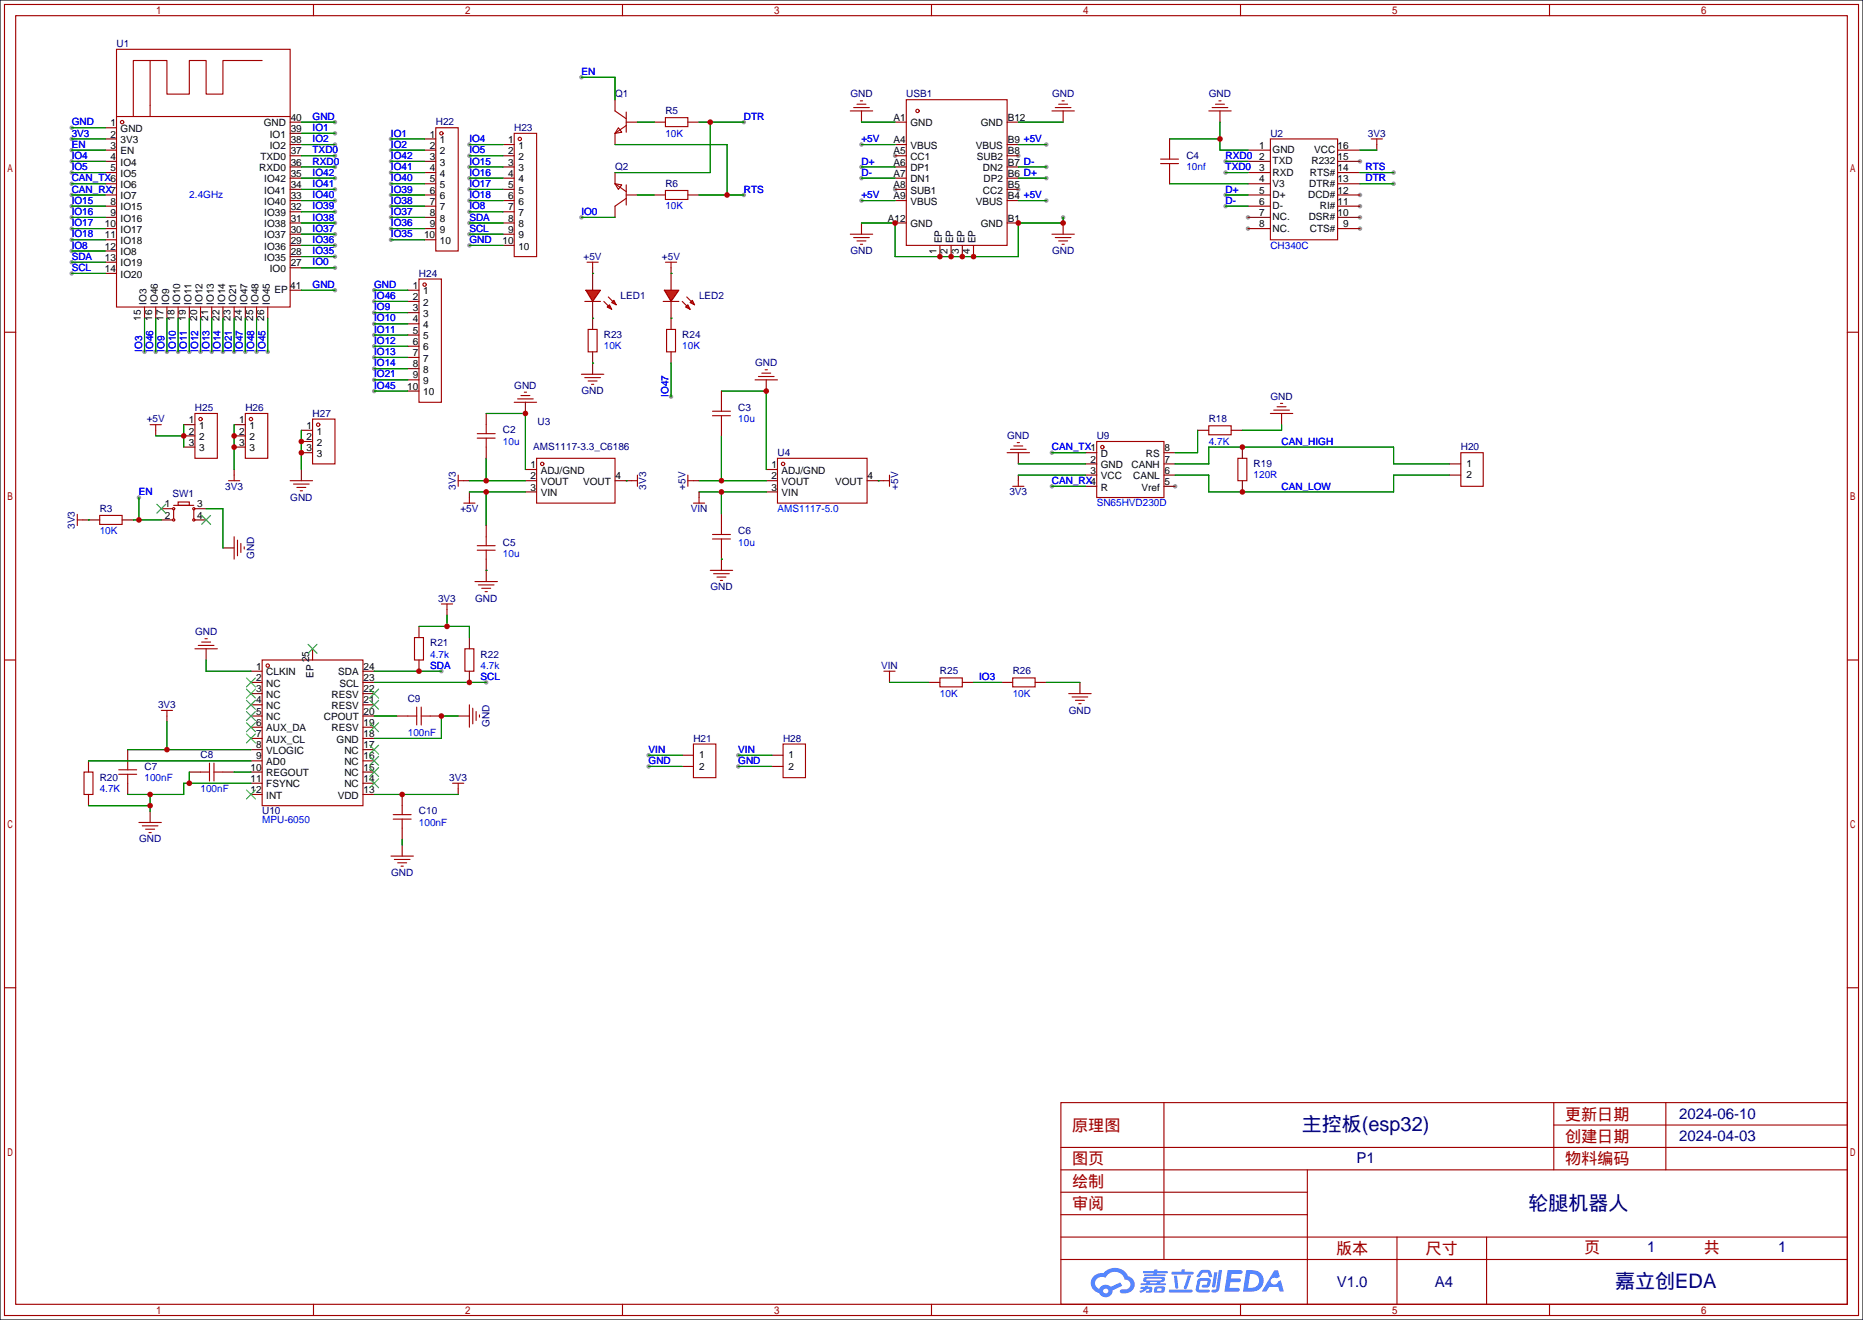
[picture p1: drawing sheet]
<svg xmlns="http://www.w3.org/2000/svg" width="422mm" height="299mm" viewBox="0 0 422 299" stroke-linecap="round" stroke-linejoin="round" font-family="sans-serif">
<path d="M0 0h422.4v299.2h-422.4z" fill="#fff" stroke="#000" stroke-width=".25"/>
<g fill="#999">
<circle cx="308.4" cy="36.6" r=".51"/>
<circle cx="308.4" cy="44.2" r=".51"/>
<circle cx="308.4" cy="46.7" r=".51"/>
<circle cx="308.4" cy="49.3" r=".51"/>
<circle cx="308.4" cy="51.8" r=".51"/>
<circle cx="283" cy="51.8" r=".51"/>
<circle cx="283" cy="49.3" r=".51"/>
<circle cx="202.9" cy="42.9" r=".51"/>
<circle cx="202.9" cy="35.3" r=".51"/>
<circle cx="230.9" cy="35.3" r=".51"/>
<circle cx="230.9" cy="42.9" r=".51"/>
<circle cx="266.4" cy="110.2" r=".51"/>
<circle cx="16.3" cy="39.1" r=".51"/>
<circle cx="75.9" cy="27.7" r=".51"/>
<circle cx="75.9" cy="35.3" r=".51"/>
<circle cx="75.9" cy="37.8" r=".51"/>
<circle cx="75.9" cy="65.8" r=".51"/>
<circle cx="16.3" cy="36.6" r=".51"/>
<circle cx="16.3" cy="34" r=".51"/>
<circle cx="16.3" cy="31.5" r=".51"/>
<circle cx="16.3" cy="29" r=".51"/>
<circle cx="16.3" cy="56.9" r=".51"/>
<circle cx="37.8" cy="79.8" r=".51"/>
<circle cx="40.4" cy="79.8" r=".51"/>
<circle cx="42.9" cy="79.8" r=".51"/>
<circle cx="45.5" cy="79.8" r=".51"/>
<circle cx="48" cy="79.8" r=".51"/>
<circle cx="50.5" cy="79.8" r=".51"/>
<circle cx="16.3" cy="46.7" r=".51"/>
<circle cx="16.3" cy="49.3" r=".51"/>
<circle cx="16.3" cy="51.8" r=".51"/>
<circle cx="16.3" cy="54.4" r=".51"/>
<circle cx="16.3" cy="59.4" r=".51"/>
<circle cx="16.3" cy="62" r=".51"/>
<circle cx="53.1" cy="79.8" r=".51"/>
<circle cx="32.8" cy="79.8" r=".51"/>
<circle cx="35.3" cy="79.8" r=".51"/>
<circle cx="55.6" cy="79.8" r=".51"/>
<circle cx="58.2" cy="79.8" r=".51"/>
<circle cx="60.7" cy="79.8" r=".51"/>
<circle cx="75.9" cy="30.2" r=".51"/>
<circle cx="75.9" cy="40.4" r=".51"/>
<circle cx="75.9" cy="42.9" r=".51"/>
<circle cx="75.9" cy="45.5" r=".51"/>
<circle cx="75.9" cy="48" r=".51"/>
<circle cx="75.9" cy="50.5" r=".51"/>
<circle cx="75.9" cy="53.1" r=".51"/>
<circle cx="75.9" cy="55.6" r=".51"/>
<circle cx="75.9" cy="58.2" r=".51"/>
<circle cx="75.9" cy="60.7" r=".51"/>
<circle cx="75.9" cy="32.8" r=".51"/>
<circle cx="131.8" cy="17.5" r=".51"/>
<circle cx="168.7" cy="27.7" r=".51"/>
<circle cx="168.7" cy="44.2" r=".51"/>
<circle cx="131.8" cy="49.3" r=".51"/>
<circle cx="277.9" cy="36.6" r=".51"/>
<circle cx="277.9" cy="39.1" r=".51"/>
<circle cx="277.9" cy="44.2" r=".51"/>
<circle cx="277.9" cy="46.7" r=".51"/>
<circle cx="316" cy="39.1" r=".51"/>
<circle cx="316" cy="41.7" r=".51"/>
<circle cx="241" cy="49.3" r=".51"/>
<circle cx="195.3" cy="37.8" r=".51"/>
<circle cx="195.3" cy="40.4" r=".51"/>
<circle cx="237.2" cy="37.8" r=".51"/>
<circle cx="237.2" cy="40.4" r=".51"/>
<circle cx="237.2" cy="45.5" r=".51"/>
<circle cx="237.2" cy="32.8" r=".51"/>
<circle cx="195.3" cy="32.8" r=".51"/>
<circle cx="195.3" cy="45.5" r=".51"/>
<circle cx="31.5" cy="112.8" r=".51"/>
<circle cx="238.5" cy="102.6" r=".51"/>
<circle cx="238.5" cy="110.2" r=".51"/>
<circle cx="16.3" cy="41.7" r=".51"/>
<circle cx="16.3" cy="44.2" r=".51"/>
<circle cx="100.1" cy="152.1" r=".51"/>
<circle cx="110.2" cy="154.7" r=".51"/>
<circle cx="147.1" cy="171.2" r=".51"/>
<circle cx="147.1" cy="173.7" r=".51"/>
<circle cx="88.6" cy="31.5" r=".51"/>
<circle cx="88.6" cy="34" r=".51"/>
<circle cx="88.6" cy="36.6" r=".51"/>
<circle cx="88.6" cy="39.1" r=".51"/>
<circle cx="88.6" cy="41.7" r=".51"/>
<circle cx="88.6" cy="44.2" r=".51"/>
<circle cx="88.6" cy="46.7" r=".51"/>
<circle cx="88.6" cy="49.3" r=".51"/>
<circle cx="88.6" cy="51.8" r=".51"/>
<circle cx="88.6" cy="54.4" r=".51"/>
<circle cx="106.4" cy="32.8" r=".51"/>
<circle cx="106.4" cy="35.3" r=".51"/>
<circle cx="106.4" cy="37.8" r=".51"/>
<circle cx="106.4" cy="40.4" r=".51"/>
<circle cx="106.4" cy="42.9" r=".51"/>
<circle cx="106.4" cy="45.5" r=".51"/>
<circle cx="106.4" cy="48" r=".51"/>
<circle cx="106.4" cy="50.5" r=".51"/>
<circle cx="106.4" cy="53.1" r=".51"/>
<circle cx="84.8" cy="65.8" r=".51"/>
<circle cx="84.8" cy="68.3" r=".51"/>
<circle cx="84.8" cy="70.9" r=".51"/>
<circle cx="84.8" cy="73.4" r=".51"/>
<circle cx="84.8" cy="75.9" r=".51"/>
<circle cx="84.8" cy="78.5" r=".51"/>
<circle cx="84.8" cy="81" r=".51"/>
<circle cx="84.8" cy="83.6" r=".51"/>
<circle cx="84.8" cy="86.1" r=".51"/>
<circle cx="84.8" cy="88.6" r=".51"/>
<circle cx="106.4" cy="55.6" r=".51"/>
<circle cx="152.1" cy="89.9" r=".51"/>
<circle cx="167.4" cy="171.2" r=".51"/>
<circle cx="167.4" cy="173.7" r=".51"/>
</g>
<g fill="none" stroke="#a10000" stroke-width=".25">
<path d="M1 1h420.4v297.2h-420.4zM3.6 3.6h415.2v292.1h-415.2zM71.1 1v2.6M141.1 1v2.6M211.2 1v2.6M281.3 1v2.6M351.3 1v2.6M1 75.3h2.6M418.8 75.3h2.6M1 149.6h2.6M418.8 149.6h2.6M1 223.9h2.6"/>
<path d="M418.8 223.9h2.6M240.5 249.9h178.3v45.8h-178.3zM263.9 249.9v35.6M352.3 249.9v15.3M352.3 255h66.5M377.7 249.9v15.3M240.5 270.3h55.9M240.5 265.2h178.3M240.5 275.3h55.9M240.5 260.1h178.3M296.4 265.2v30.5M71.1 295.7v2.5"/>
<path d="M141.1 295.7v2.5M211.2 295.7v2.5M240.5 285.5h178.3M240.5 280.4h178.3M281.3 295.7v2.5M316.7 280.4v15.3M337.1 280.4v15.3M351.3 295.7v2.5"/>
</g>
<g fill="#5487ff">
<path d="M278.4 287.9h2.6a.48 .48 0 0 1 .7 .4 .48 .48 0 0 1-.7 .5h-1.8l-.1 1h1.9a.43 .43 0 0 1 .4 .5 .43 .43 0 0 1-.5 .3h-1.9l-.2 1.3h1.6a.45 .45 0 0 1 .6 .2 .45 .45 0 0 1-.1 .6l-3.3 .1z"/>
<path d="M288.9 288h.9l.4 1.4-.8 .4a.84 .84 0 0 0-1.2 .2 .84 .84 0 0 0 .3 1.2 .84 .84 0 0 0 1.2-.4l.1-.3 .6-.3 .7 2.5h-1l-.3-1h-2l-.6 1h-1.1z"/>
<path d="M275.3 288.4h.7l-.5 3.2a.36 .36 0 0 1-.3 .3 .36 .36 0 0 1-.4-.4z"/>
<path d="M276.4 287.9h.7l-.6 4.3a1.13 1.13 0 0 1-1.8 .6l.2-.4 .7-.1 .2-.2z"/>
<path d="M272.1 288.2l.6-.4h1a.77 .77 0 0 1 .8 .6l.3 .9-.1 .2h-.6l-.2-.9-.3-.1h-.9l-.7 1-.7-.1z"/>
<path d="M271.6 290l.6-.3h1.7a.81 .81 0 0 1 .6 .5 .81 .81 0 0 1-.1 .9 .81 .81 0 0 1-.9 .8h-.7a.32 .32 0 0 1-.3-.4 .32 .32 0 0 1 .4-.3h.7l.2-.9-1.6 .1-.4 1.9h2.2a.32 .32 0 0 1 .3 .4 .32 .32 0 0 1-.4 .3l-2.2-.1-.5-.3-.1-.5z"/>
<path d="M265.1 292.3h5a.33 .33 0 0 1 .3 .4 .33 .33 0 0 1-.4 .3h-4.8l-.2-.2z"/>
<path d="M269.3 289.1h.8l-.7 2a.98 .98 0 0 1-.7 1.1l-.3-.3z"/>
<path d="M266.2 289.2h.7l.3 2.6a.34 .34 0 0 1-.3 .3 .34 .34 0 0 1-.4-.2z"/>
<path d="M265.7 288.3h2.1l.3-.6h.5l-.1 .6h1.8a.32 .32 0 0 1 .4 .3 .32 .32 0 0 1-.4 .3h-4.5l-.2-.1z"/>
<path d="M258.7 291.7h.9l.1-.2h.6v.2h.8l.2 .2-.2 .9-1.3 .2v-.4h.7l.1-.4a.68 .68 0 0 0-1 .4l-1.1 .4-.2-.4 1-.4h-.7z"/>
<path d="M259.2 288.1h2.4l.1-.3h.7v.3h2.1l.3 .3-.3 .2h-2.2v.3h1.8l.2 .2-.2 .2h-4.6v-.4h2v-.3h-2.2l-.2-.1z"/>
<path d="M282.6 287.9l-.8 4.9h1.7a2.5 2.5 0 0 0 3-2.5 2.5 2.5 0 0 0-3.1-2.4zM283.4 288.8a1.65 1.65 0 0 1 2.1 1.6 1.65 1.65 0 0 1-2.2 1.5h-.3z"/>
<path d="M259.4 289.7l-.2 .7 .7 .2 .1 .3h-1.3l.1 .4h5.3l.3-.2-.2-.2h-1.2l.2-.3a.7 .7 0 0 0 .8-.2 .7 .7 0 0 0 0-.9h-4.2zM260 289.9l3.4 .1-.2 .2h-3.2zM260.7 290.6h1.7l-.2 .3h-1.4z"/>
<path d="M261.8 291.8a1.05 1.05 0 0 0 0 1.2 2.91 2.91 0 0 0 2.2-.2 .98 .98 0 0 0 0-1.2h-1.7zM262.4 292.1l.9-.1 .1 .4-.3 .2h-.8z"/>
<path d="M248.1 289.2a2.23 2.23 0 0 0-.7 2.3 2.23 2.23 0 0 0 1.8 1.6 1.58 1.58 0 0 0 1.8 .9 1.58 1.58 0 0 0 1.3-1.5l2.2-1-.5-.8-2.1 1a1.65 1.65 0 0 0-2.7 .5 1.47 1.47 0 0 1-.7-2.1 1.47 1.47 0 0 1 2.2-.4 2.3 2.3 0 0 1 2.3-1.4 2.3 2.3 0 0 1 2 1.8 1.12 1.12 0 0 1 1.3 1 1.12 1.12 0 0 1-1.1 1.2h-.7a.45 .45 0 0 0-.6 .3 .45 .45 0 0 0 .4 .6 2.21 2.21 0 0 0 2.3-.6 2.21 2.21 0 0 0 .5-2.3 2.13 2.13 0 0 0-1.3-1 3.3 3.3 0 0 0-5.6-.7l-1.1 .1zM250.1 292.7a.6 .6 0 0 1 1.2 0 .6 .6 0 0 1-1.2 0z"/>
</g>
<g fill="none" stroke="#a10000" stroke-width=".25">
<path d="M26.4 11.2h39.4v58.4h-39.4zM34 13.7v12.7M59.4 13.7h-8.9v7.6h-3.8v-7.6h-3.8v7.6h-5.1v-7.6h-7.6v12.7M26.4 26.4h39.4M98.8 29h5.1v27.9h-5.1zM116.6 30.2h5.1v28h-5.1zM139.4 25.1l2.6 1.8M140.2 29l.8 1-1.6 .2zM142 25.4v4.6M142 28.4l-2.6 1.8M150.9 26.7h5.1v2h-5.1zM192.8 25.1h5.1"/>
<path d="M193.5 24.4h3.6M194.3 23.6h2M195.1 22.9h.5M205.5 22.6h22.8v33h-22.8zM238.5 25.1h5.1M239.3 24.4h3.5M240 23.6h2.1M240.8 22.9h.5M263.1 37.1h4.1M263.1 36.1h4.1M265.2 34v2.1M265.2 37.1v2"/>
<path d="M274.1 25.1h5M274.8 24.4h3.6M275.6 23.6h2M276.4 22.9h.5M288 31.5h15.3v22.9h-15.3zM310.9 31.5h2.5M312.2 31.5v1.3M139.4 41.7l1.6 .2-.8 1zM139.4 41.7l2.6 1.7M142 45l-2.6 1.7M142 41.9v4.6M150.9 43.2h5.1v2h-5.1z"/>
<path d="M192.8 53.1h5.1M193.5 53.8h3.6M194.3 54.6h2M195.1 55.4h.5M238.5 53.1h5.1M239.3 53.8h3.5M240 54.6h2.1M240.8 55.4h.5M95 63.2h5.1v28h-5.1zM132.6 68.3h3.5M34 96.3h2.6M35.3 96.3v1.2"/>
<path d="M44.2 93.7h5.1v10.2h-5.1zM55.6 93.7h5.1v10.2h-5.1zM108.2 99.3h4.1M108.2 98.3h4.1M110.2 96.3v2M110.2 99.3v2M116.6 91.2h5.1M117.3 90.4h3.6M118.1 89.7h2M118.9 88.9h.5M161.5 94.2h4.1M161.5 93.2h4.1"/>
<path d="M163.6 91.2v2M163.6 94.2v2.1M171.2 86.1h5.1M172 85.3h3.5M172.7 84.6h2.1M173.5 83.8h.5M274.1 96.5h5v2.1h-5zM288 93.7h5.1M288.8 93h3.6M289.6 92.2h2M290.3 91.4h.5M17.5 116.6v2.5"/>
<path d="M17.5 117.9h1.3M22.6 116.8h5.1v2.1h-5.1zM39.4 114.6h4.5M39.4 115.6v2M40.4 113.8h2.5v.8h-2.5zM43.9 115.6v2M51.8 109h2.6M53.1 107.7v1.3M103.9 107.7v2.5M103.9 109h1.3M105.2 114h2.5M106.4 112.8v1.2"/>
<path d="M121.7 103.9h17.7v10.1h-17.7zM143.3 109h1.2M144.5 107.7v2.5M156 109h1.2M156 107.7v2.5M157.2 114h2.6M158.5 112.8v1.2M163.6 119.1v2.1M176.3 103.9h20.3v10.1h-20.3zM200.4 109h1.3M201.7 107.7v2.5M228.3 102.6h5.1"/>
<path d="M229.1 101.9h3.6M229.6 110.2h2.6M229.9 101.1h2M230.6 100.3h.5M230.9 109v1.2M248.7 100.1h15.2v12.7h-15.2zM280.7 103.9h2v5.1h-2zM331.2 102.6h5.1v7.6h-5.1zM53.1 121.7v5M53.8 122.4v3.6M54.6 123.2v2M55.4 124v.5"/>
<path d="M100.1 136.9h2.5M101.3 136.9v1.3M107.7 131.8h5.1M108.2 124.7h4.1M108.2 123.7h4.1M108.5 132.6h3.5M109.2 133.3h2.1M110 134.1h.5M110.2 121.7v2M110.2 124.7v2M161 129.3h5.1M161.5 122.2h4.1"/>
<path d="M161.5 121.2h4.1M161.8 130h3.6M162.6 130.8h2M163.3 131.6h.5M163.6 122.2v2M59.4 149.6h22.9v33h-22.9zM94 144.5h2v5.1h-2zM105.4 147.1h2v5h-2zM106.4 159.8v5M19 175h2.1v5.1h-2.1zM26.9 175.5h4.1M26.9 174.5h4.1"/>
<path d="M29 172.5v2M29 175.5v2M45.5 175h2M47.5 173v4M48.5 173v4M48.5 175h2M92.5 162.3h2M94.5 160.3v4M95.5 162.3h2M95.5 160.3v4M102.6 177.5h2.6M103.9 177.5v1.3"/>
<path d="M107.2 160.5v3.6M107.9 161.3v2M108.7 162.1v.5M157.2 168.7h5.1v7.6h-5.1zM31.5 186.4h5.1M32.3 187.2h3.5M33 188h2.1M33.8 188.7h.5M88.6 194.1h5.1M89.2 185.7h4M89.2 184.7h4M89.4 194.8h3.6"/>
<path d="M90.2 195.6h2M90.9 196.3h.5M91.2 182.6v2.1M91.2 185.7v2"/>
<circle cx="27.7" cy="27.7" r=".38"/>
<circle cx="100.1" cy="30.2" r=".38"/>
<circle cx="117.9" cy="31.5" r=".38"/>
<circle cx="208" cy="25.1" r=".38"/>
<circle cx="96.3" cy="64.5" r=".38"/>
<circle cx="45.5" cy="95" r=".38"/>
<circle cx="56.9" cy="95" r=".38"/>
<circle cx="39.4" cy="117.9" r=".25"/>
<circle cx="39.4" cy="115.3" r=".25"/>
<circle cx="43.9" cy="115.3" r=".25"/>
<circle cx="43.9" cy="117.9" r=".25"/>
<circle cx="122.9" cy="105.2" r=".38"/>
<circle cx="177.5" cy="105.2" r=".38"/>
<circle cx="249.9" cy="101.3" r=".38"/>
<circle cx="60.7" cy="150.9" r=".38"/>
</g>
<g fill="none" stroke="#870000" stroke-width=".25">
<path d="M23.9 29h2.5M23.9 31.5h2.5M23.9 34h2.5M23.9 36.6h2.5M23.9 39.1h2.5M65.8 37.8h2.5M65.8 35.3h2.5M65.8 32.8h2.5M65.8 30.2h2.5M65.8 27.7h2.5M96.3 31.5h2.5M96.3 34h2.5"/>
<path d="M96.3 36.6h2.5M96.3 39.1h2.5M114 37.8h2.6M114 35.3h2.6M114 32.8h2.6M139.4 22.6v2.5M139.4 30.2v2.6M139.4 39.1v2.6M142 27.7h2.5M148.3 27.7h2.6M156 27.7h2.5M195.3 25.1v2.6"/>
<path d="M202.9 37.8h2.6M202.9 35.3h2.6M202.9 32.8h2.6M202.9 27.7h2.6M228.3 37.8h2.6M228.3 35.3h2.6M228.3 32.8h2.6M228.3 27.7h2.6M241 25.1v2.6M265.2 31.5v2.5M265.2 39.1v2.6M276.6 25.1v2.6"/>
<path d="M283 34h5M283 36.6h5M283 39.1h5M303.3 34h5.1M303.3 36.6h5.1M303.3 39.1h5.1M312.2 32.8v1.2M23.9 41.7h2.5M23.9 44.2h2.5M23.9 46.7h2.5M23.9 49.3h2.5M23.9 51.8h2.5"/>
<path d="M23.9 54.4h2.5M23.9 56.9h2.5M23.9 59.4h2.5M65.8 58.2h2.5M65.8 55.6h2.5M65.8 53.1h2.5M65.8 50.5h2.5M65.8 48h2.5M65.8 45.5h2.5M65.8 42.9h2.5M65.8 40.4h2.5M96.3 41.7h2.5"/>
<path d="M96.3 44.2h2.5M96.3 46.7h2.5M96.3 49.3h2.5M96.3 51.8h2.5M96.3 54.4h2.5M114 55.6h2.6M114 53.1h2.6M114 50.5h2.6M114 48h2.6M114 45.5h2.6M114 42.9h2.6M114 40.4h2.6"/>
<path d="M139.4 46.7v2.6M142 44.2h2.5M148.3 44.2h2.6M156 44.2h2.5M195.3 50.5v2.6M202.9 50.5h2.6M202.9 45.5h2.6M202.9 42.9h2.6M202.9 40.4h2.6M213.1 55.6v2.6M215.6 55.6v2.6M218.2 55.6v2.6"/>
<path d="M220.7 55.6v2.6M228.3 50.5h2.6M228.3 45.5h2.6M228.3 42.9h2.6M228.3 40.4h2.6M241 50.5v2.6M283 41.7h5M283 44.2h5M283 46.7h5M283 49.3h5M283 51.8h5M303.3 41.7h5.1"/>
<path d="M303.3 44.2h5.1M303.3 46.7h5.1M303.3 49.3h5.1M303.3 51.8h5.1M23.9 62h2.5M32.8 69.6v2.5M35.3 69.6v2.5M37.8 69.6v2.5M40.4 69.6v2.5M42.9 69.6v2.5M45.5 69.6v2.5M48 69.6v2.5"/>
<path d="M50.5 69.6v2.5M53.1 69.6v2.5M55.6 69.6v2.5M58.2 69.6v2.5M60.7 69.6v2.5M65.8 60.7h2.5M65.8 65.8h2.5M92.5 65.8h2.5M92.5 68.3h2.5M92.5 70.9h2.5M92.5 73.4h2.5M92.5 75.9h2.5"/>
<path d="M92.5 78.5h2.5M134.4 62v3.8M134.4 68.3v3.8M35.3 97.5v1.3M41.7 96.3h2.5M41.7 98.8h2.5M53.1 96.3h2.5M53.1 98.8h2.5M92.5 81h2.5M92.5 83.6h2.5M92.5 86.1h2.5M92.5 88.6h2.5"/>
<path d="M110.2 93.7v2.6M119.1 91.2v2.5M163.6 88.6v2.6M163.6 96.3v2.5M173.7 86.1v2.5M271.5 97.5h2.6M279.1 97.5h2.6M290.6 93.7v2.6M18.8 117.9h3.8M27.7 117.9h2.5M36.6 117.9h2.5M36.6 115.3h2.5"/>
<path d="M41.7 101.3h2.5M44.2 117.9h2.5M44.2 115.3h2.5M53.1 106.4v1.3M53.1 101.3h2.5M105.2 109h1.2M106.4 111.5v1.3M110.2 101.3v2.6M110.2 119.1v2.6M119.1 106.4h2.6M119.1 109h2.6M119.1 111.5h2.6"/>
<path d="M139.4 109h3.9M157.2 109h1.3M158.5 111.5v1.3M163.6 116.6v2.5M173.7 106.4h2.6M173.7 109h2.6M173.7 111.5h2.6M196.6 109h3.8M230.9 102.6v2.6M230.9 107.7v1.3M246.1 102.6h2.6M246.1 105.2h2.6"/>
<path d="M246.1 107.7h2.6M246.1 110.2h2.6M263.9 102.6h2.5M263.9 105.2h2.5M263.9 107.7h2.5M263.9 110.2h2.5M281.7 101.3v2.6M281.7 109v2.5M328.7 105.2h2.5M328.7 107.7h2.5M50.5 124.2h2.6M101.3 138.2v1.2"/>
<path d="M110.2 126.7v5.1M163.6 124.2v5.1M56.9 152.1h2.5M56.9 154.7h2.5M56.9 157.2h2.5M56.9 159.8h2.5M70.9 147.1v2.5M82.3 152.1h2.5M82.3 154.7h2.5M82.3 157.2h2.5M82.3 159.8h2.5M95 142v2.5"/>
<path d="M95 149.6v2.5M106.4 144.5v2.6M106.4 152.1v2.6M20.1 172.5v2.5M29 169.9v2.6M29 177.5v2.6M42.9 175h2.6M50.5 175h2.6M56.9 162.3h2.5M56.9 164.8h2.5M56.9 167.4h2.5M56.9 169.9h2.5"/>
<path d="M56.9 172.5h2.5M56.9 175h2.5M56.9 177.5h2.5M82.3 162.3h2.5M82.3 164.8h2.5M82.3 167.4h2.5M82.3 169.9h2.5M82.3 172.5h2.5M82.3 175h2.5M82.3 177.5h2.5M89.9 162.3h2.6M97.5 162.3h2.6"/>
<path d="M103.9 162.3h2.5M103.9 178.8v1.3M154.7 171.2h2.5M154.7 173.7h2.5M20.1 180.1v2.5M34 183.9v2.5M56.9 180.1h2.5M82.3 180.1h2.5M91.2 180.1v2.5M91.2 187.7v2.5M91.2 191.5v2.6"/>
</g>
<g fill="none" stroke="#008700" stroke-width=".25">
<path d="M131.8 17.5h7.6v5.1M16.3 39.1h7.6M16.3 36.6h7.6M16.3 34h7.6M16.3 31.5h7.6M16.3 29h7.6M68.3 27.7h7.6M68.3 35.3h7.6M68.3 37.8h7.6M68.3 30.2h7.6M68.3 32.8h7.6M88.6 39.1h7.7"/>
<path d="M88.6 36.6h7.7M88.6 34h7.7M88.6 31.5h7.7M106.4 35.3h7.6M106.4 37.8h7.6M106.4 32.8h7.6M139.4 32.8h25.4v11.4M144.5 27.7h3.8M158.5 27.7h10.2M161 27.7v11.4h-21.6M195.3 27.7h7.6M195.3 37.8h7.6"/>
<path d="M195.3 32.8h7.6M230.9 27.7h10.1M230.9 37.8h6.3M230.9 32.8h6.3M265.2 31.5h11.4M276.6 27.7v6.3h6.4M277.9 39.1h5.1M277.9 36.6h5.1M308.4 39.1h7.6M308.4 34h3.8M16.3 56.9h7.6M16.3 46.7h7.6"/>
<path d="M16.3 49.3h7.6M16.3 51.8h7.6M16.3 54.4h7.6M16.3 59.4h7.6M16.3 44.2h7.6M16.3 41.7h7.6M68.3 40.4h7.6M68.3 42.9h7.6M68.3 45.5h7.6M68.3 48h7.6M68.3 50.5h7.6M68.3 53.1h7.6"/>
<path d="M68.3 55.6h7.6M68.3 58.2h7.6M88.6 46.7h7.7M88.6 49.3h7.7M88.6 51.8h7.7M88.6 54.4h7.7M88.6 44.2h7.7M88.6 41.7h7.7M106.4 40.4h7.6M106.4 42.9h7.6M106.4 45.5h7.6M106.4 48h7.6"/>
<path d="M106.4 50.5h7.6M106.4 53.1h7.6M106.4 55.6h7.6M131.8 49.3h7.6M144.5 44.2h3.8M158.5 44.2h10.2M195.3 40.4h7.6M195.3 45.5h7.6M230.9 40.4h6.3M230.9 45.5h6.3M241 49.3v1.2h-10.1v7.7h-28v-7.7h-7.6M265.2 41.7h17.8"/>
<path d="M277.9 46.7h5.1M277.9 44.2h5.1M308.4 41.7h7.6M16.3 62h7.6M32.8 72.1v7.7M35.3 72.1v7.7M37.8 72.1v7.7M40.4 72.1v7.7M42.9 72.1v7.7M45.5 72.1v7.7M48 72.1v7.7M50.5 72.1v7.7"/>
<path d="M53.1 72.1v7.7M55.6 72.1v7.7M58.2 72.1v7.7M60.7 72.1v7.7M68.3 65.8h7.6M68.3 60.7h7.6M84.8 65.8h7.7M84.8 68.3h7.7M84.8 70.9h7.7M84.8 73.4h7.7M84.8 75.9h7.7M84.8 78.5h7.7"/>
<path d="M35.3 98.8h6.4M41.7 96.3v5M53.1 96.3v10.1M84.8 88.6h7.7M84.8 81h7.7M84.8 83.6h7.7M84.8 86.1h7.7M110.2 93.7h8.9v12.7M163.6 98.8v10.2M163.6 88.6h10.1v17.8M271.5 97.5v5.1h-5.1M290.6 96.3v1.2h-8.9"/>
<path d="M20.1 117.9h.1M30.2 117.9h6.4M31.5 112.8v5.1M46.7 115.3h3.8v8.9M106.4 111.5h12.7M106.4 109h12.7M110.2 103.9v5.1M110.2 111.5v7.6M142 109h.1M158.5 111.5h15.2M158.5 109h15.2M163.6 111.5v5.1"/>
<path d="M199.1 109h.1M230.9 105.2h15.2M230.9 107.7h15.2M238.5 102.6h7.6M238.5 110.2h7.6M266.4 107.7h7.7v3.8h41.9v-3.8h12.7M266.4 105.2h7.7v-3.9h41.9v3.9h12.7M101.3 139.4v2.6M110.2 129.3h.1M163.6 126.7h.1M84.8 152.1h15.3M84.8 154.7h25.4"/>
<path d="M95 142h11.4v2.5M20.1 172.5h36.8M42.9 175v2.5M53.1 175h3.8M56.9 177.5h-15.2v2.6h-12.7M84.8 162.3h5.1M103.9 162.3h-3.8v5.1h-15.3M147.1 171.2h7.6M147.1 173.7h7.6M20.1 182.6h13.9M34 180.1v3.8M84.8 180.1h19.1"/>
<path d="M91.2 190.2v1.3"/>
</g>
<g fill="none" stroke="#3c3" stroke-width=".25">
<path d="M35.6 114.3l2 2M37.6 114.3l-2 2M45.7 116.8l2.1 2.1M47.8 116.8l-2.1 2.1M55.9 153.7l2 2M55.9 156.2l2 2M55.9 158.7l2 2.1M57.9 153.7l-2 2M57.9 156.2l-2 2M57.9 158.7l-2 2.1M69.8 146l2.1 2.1M71.9 146l-2.1 2.1"/>
<path d="M83.8 158.7l2.1 2.1M83.8 156.2l2.1 2M85.9 158.7l-2.1 2.1M85.9 156.2l-2.1 2M55.9 161.3l2 2M55.9 163.8l2 2.1M55.9 166.4l2 2M55.9 179.1l2 2M57.9 161.3l-2 2M57.9 163.8l-2 2.1M57.9 166.4l-2 2M57.9 179.1l-2 2"/>
<path d="M83.8 176.5l2.1 2.1M83.8 174l2.1 2M83.8 171.4l2.1 2.1M83.8 168.9l2.1 2M83.8 163.8l2.1 2.1M85.9 176.5l-2.1 2.1M85.9 174l-2.1 2M85.9 171.4l-2.1 2.1M85.9 168.9l-2.1 2M85.9 163.8l-2.1 2.1"/>
</g>
<g fill="#f00" stroke="#a10000" stroke-width=".25">
<path d="M132.8 65.8h3.3l-1.7 2.5z"/>
<path d="M138.7 68.6l.5-.5 .5 1z"/>
<path d="M137.7 69.6l.5-.5 .5 1z"/>
</g>
<path d="M133.1 59.4h2.5M134.4 59.4v1.3M133.3 74.7h2.1v5.1h-2.1zM136.9 68.3l1 1M137.9 67.3l1 1M150.4 68.3h3.5M131.8 84.8h5.1M132.6 85.6h3.5M133.3 86.4h2.1M134.1 87.1h.5" fill="none" stroke="#a10000" stroke-width=".25"/>
<path d="M134.4 60.7v1.3M134.4 72.1v2.6M134.4 79.8v5M152.1 62v3.8M152.1 68.3v3.8" fill="none" stroke="#870000" stroke-width=".25"/>
<path d="M134.4 72.1h.1M134.4 62h.1M134.4 82.3h.1" fill="none" stroke="#008700" stroke-width=".25"/>
<g fill="#f00" stroke="#a10000" stroke-width=".25">
<path d="M150.6 65.8h3.3l-1.8 2.5z"/>
<path d="M156.5 68.6l.5-.5 .5 1z"/>
<path d="M156 69.1l.5 1-1.1-.5z"/>
</g>
<g fill="none" stroke="#a10000" stroke-width=".25">
<path d="M150.9 59.4h2.5M152.1 59.4v1.3M151.1 74.7h2.1v5.1h-2.1zM154.7 68.3l1 1M155.7 67.3l1 1M70.9 95h5v10.2h-5zM65.8 109h5.1M66.5 109.7h3.6M67.3 110.5h2M68.1 111.3h.5M44.2 147.1h5.1M45 146.3h3.5"/>
<path d="M45.7 145.5h2.1M46.5 144.8h.5M200.4 152.1h2.5M201.7 152.1v1.3M213.1 153.7h5.1v2h-5.1zM229.6 153.7h5.1v2h-5.1zM242.3 157.2h5.1M243.1 158h3.5M243.8 158.7h2.1M244.6 159.5h.5M36.6 161h2.5M37.8 161v1.3"/>
<path d="M177.5 168.7h5.1v7.6h-5.1z"/>
<circle cx="72.1" cy="96.3" r=".38"/>
</g>
<g fill="none" stroke="#870000" stroke-width=".25">
<path d="M152.1 60.7v1.3M152.1 72.1v2.6M152.1 79.8v2.5M68.3 97.5h2.6M68.3 100.1h2.6M68.3 102.6h2.6M68.3 106.4v2.6M46.7 147.1v2.5M201.7 153.4v1.3M210.6 154.7h2.5M218.2 154.7h2.5M227.1 154.7h2.5"/>
<path d="M234.7 154.7h2.5M244.9 154.7v2.5M37.8 162.3v1.3M175 171.2h2.5M175 173.7h2.5"/>
</g>
<path d="M152.1 72.1h.1M152.1 62h.1M68.3 97.5v8.9M152.1 82.3v7.6M46.7 149.6v2.5h10.2M201.7 154.7h8.9M220.7 154.7h6.4M237.2 154.7h7.7M29 169.9h27.9M37.8 163.6v6.3M167.4 171.2h7.6M167.4 173.7h7.6" fill="none" stroke="#008700" stroke-width=".25"/>
<g fill="#c00">
<circle cx="161" cy="27.7" r=".63"/>
<circle cx="164.8" cy="44.2" r=".63"/>
<circle cx="276.6" cy="31.5" r=".63"/>
<circle cx="241" cy="50.5" r=".63"/>
<circle cx="230.9" cy="50.5" r=".63"/>
<circle cx="220.7" cy="58.2" r=".63"/>
<circle cx="202.9" cy="50.5" r=".63"/>
<circle cx="213.1" cy="58.2" r=".63"/>
<circle cx="215.6" cy="58.2" r=".63"/>
<circle cx="218.2" cy="58.2" r=".63"/>
<circle cx="31.5" cy="117.9" r=".63"/>
<circle cx="110.2" cy="111.5" r=".63"/>
<circle cx="110.2" cy="109" r=".63"/>
<circle cx="119.1" cy="93.7" r=".63"/>
<circle cx="163.6" cy="109" r=".63"/>
<circle cx="173.7" cy="88.6" r=".63"/>
<circle cx="163.6" cy="111.5" r=".63"/>
<circle cx="281.7" cy="101.3" r=".63"/>
<circle cx="281.7" cy="111.5" r=".63"/>
<circle cx="34" cy="182.6" r=".63"/>
<circle cx="34" cy="180.1" r=".63"/>
<circle cx="42.9" cy="177.5" r=".63"/>
<circle cx="95" cy="152.1" r=".63"/>
<circle cx="106.4" cy="154.7" r=".63"/>
<circle cx="100.1" cy="162.3" r=".63"/>
<circle cx="91.2" cy="180.1" r=".63"/>
<circle cx="101.3" cy="142" r=".63"/>
<circle cx="41.7" cy="98.8" r=".63"/>
<circle cx="53.1" cy="98.8" r=".63"/>
<circle cx="53.1" cy="101.3" r=".63"/>
<circle cx="68.3" cy="102.6" r=".63"/>
<circle cx="68.3" cy="100.1" r=".63"/>
<circle cx="37.8" cy="169.9" r=".63"/>
</g>
<g font-size="4.5" fill="#000080">
<text x="295.1" y="256.5">主控板(esp32)</text>
<text x="346.5" y="274.2">轮腿机器人</text>
<text x="366.2" y="292">嘉立创EDA</text>
</g>
<g font-size="3.7" fill="#a00000">
<text x="243.1" y="256.3">原理图</text>
<text x="354.8" y="253.8">更新日期</text>
<text x="243.1" y="264">图页</text>
<text x="354.8" y="258.9">创建日期</text>
<text x="354.8" y="264">物料编码</text>
<text x="243.1" y="269">绘制</text>
<text x="243.1" y="274.1">审阅</text>
<text x="302.9" y="284.3">版本</text>
<text x="323.2" y="284.3">尺寸</text>
<text x="359.2" y="284">页</text>
<text x="386.3" y="284">共</text>
</g>
<g font-size="3.4" fill="#000080">
<text x="380.7" y="253.6">2024-06-10</text>
<text x="307.5" y="263.7">P1</text>
<text x="380.7" y="258.6">2024-04-03</text>
<text x="373.5" y="283.8">1</text>
<text x="403.2" y="283.8">1</text>
<text x="303.1" y="291.7">V1.0</text>
<text x="325.3" y="291.7">A4</text>
</g>
<g font-size="2.3" fill="#000080">
<text x="26.4" y="10.6">U1</text>
<text x="139.4" y="22.1">Q1</text>
<text x="192.8" y="22.1">GND</text>
<text x="205.5" y="22.1">USB1</text>
<text x="238.5" y="22.1">GND</text>
<text x="274.1" y="22.1">GND</text>
<text x="98.8" y="28.4">H22</text>
<text x="116.6" y="29.7">H23</text>
<text x="150.9" y="25.9">R5</text>
<text x="288" y="31">U2</text>
<text x="310.1" y="31">3V3</text>
<text x="139.4" y="38.6">Q2</text>
<text x="269" y="36">C4</text>
<text x="150.9" y="42.4">R6</text>
<text x="132.3" y="58.9">+5V</text>
<text x="150.1" y="58.9">+5V</text>
<text x="192.8" y="57.6">GND</text>
<text x="238.5" y="57.6">GND</text>
<text x="95" y="62.7">H24</text>
<text x="140.7" y="67.8">LED1</text>
<text x="158.5" y="67.8">LED2</text>
<text x="136.9" y="76.7">R23</text>
<text x="154.7" y="76.7">R24</text>
<text x="171.2" y="83">GND</text>
<text x="116.6" y="88.1">GND</text>
<text x="131.8" y="89.4">GND</text>
<text x="33.3" y="95.7">+5V</text>
<text x="44.2" y="93.2">H25</text>
<text x="55.6" y="93.2">H26</text>
<text x="70.9" y="94.5">H27</text>
<text x="167.4" y="93.2">C3</text>
<text x="274.1" y="95.7">R18</text>
<text x="288.1" y="90.6">GND</text>
<text x="114" y="98.3">C2</text>
<text x="121.9" y="96.4">U3</text>
<text x="228.4" y="99.5">GND</text>
<text x="248.7" y="99.5">U9</text>
<text x="120.9" y="102.1">AMS1117-3.3_C6186</text>
<text x="176.3" y="103.3">U4</text>
<text x="284.2" y="105.9">R19</text>
<text x="331.2" y="102.1">H20</text>
<text x="39.1" y="112.7">SW1</text>
<text x="51.1" y="111">3V3</text>
<text x="65.8" y="113.5">GND</text>
<text x="103.3" y="111" transform="rotate(-90 103.3 111)">3V3</text>
<text x="146.5" y="111" transform="rotate(-90 146.5 111)">3V3</text>
<text x="155.4" y="111" transform="rotate(-90 155.4 111)">+5V</text>
<text x="203.7" y="111" transform="rotate(-90 203.7 111)">+5V</text>
<text x="228.9" y="112.2">3V3</text>
<text x="17" y="119.9" transform="rotate(-90 17 119.9)">3V3</text>
<text x="22.6" y="116">R3</text>
<text x="104.4" y="116">+5V</text>
<text x="156.6" y="116">VIN</text>
<text x="114" y="123.7">C5</text>
<text x="167.4" y="121.1">C6</text>
<text x="57.6" y="126.7" transform="rotate(-90 57.6 126.7)">GND</text>
<text x="99.3" y="136.4">3V3</text>
<text x="107.7" y="136.4">GND</text>
<text x="161.1" y="133.8">GND</text>
<text x="44.2" y="144">GND</text>
<text x="97.5" y="146.5">R21</text>
<text x="109" y="149.1">R22</text>
<text x="199.8" y="151.6">VIN</text>
<text x="213.1" y="152.9">R25</text>
<text x="229.6" y="152.9">R26</text>
<text x="35.8" y="160.5">3V3</text>
<text x="92.5" y="159.2">C9</text>
<text x="242.3" y="161.8">GND</text>
<text x="111" y="164.8" transform="rotate(-90 111 164.8)">GND</text>
<text x="45.5" y="171.9">C8</text>
<text x="157.2" y="168.1">H21</text>
<text x="177.5" y="168.1">H28</text>
<text x="22.6" y="177">R20</text>
<text x="32.8" y="174.5">C7</text>
<text x="101.9" y="177">3V3</text>
<text x="59.4" y="184.6">U10</text>
<text x="95" y="184.6">C10</text>
<text x="31.5" y="191">GND</text>
<text x="88.7" y="198.6">GND</text>
</g>
<g font-size="2.3" fill="#00f">
<text x="131.8" y="17">EN</text>
<text x="16.3" y="28.4">GND</text>
<text x="70.9" y="27.1">GND</text>
<text x="70.9" y="29.7">IO1</text>
<text x="168.7" y="27.1">DTR</text>
<text x="16.3" y="33.5">EN</text>
<text x="16.3" y="31">3V3</text>
<text x="70.9" y="34.8">TXD0</text>
<text x="70.9" y="32.2">IO2</text>
<text x="88.6" y="31">IO1</text>
<text x="88.6" y="33.5">IO2</text>
<text x="106.4" y="32.2">IO4</text>
<text x="106.4" y="34.8">IO5</text>
<text x="150.9" y="31">10K</text>
<text x="195.3" y="32.2">+5V</text>
<text x="16.3" y="38.6">IO5</text>
<text x="16.3" y="36">IO4</text>
<text x="16.3" y="41.1">CAN_TX6</text>
<text x="70.9" y="37.3">RXD0</text>
<text x="70.9" y="39.8">IO42</text>
<text x="88.6" y="36">IO42</text>
<text x="88.6" y="38.6">IO41</text>
<text x="88.6" y="41.1">IO40</text>
<text x="106.4" y="37.3">IO15</text>
<text x="106.4" y="39.8">IO16</text>
<text x="195.3" y="37.3">D+</text>
<text x="195.3" y="39.8">D-</text>
<text x="269" y="38.6">10nf</text>
<text x="277.9" y="36">RXD0</text>
<text x="277.9" y="38.6">TXD0</text>
<text x="309.6" y="38.6">RTS</text>
<text x="309.6" y="41.1">DTR</text>
<text x="16.3" y="46.2">IO15</text>
<text x="16.3" y="43.7">CAN_RX7</text>
<text x="42.9" y="44.9">2.4GHz</text>
<text x="70.9" y="42.4">IO41</text>
<text x="70.9" y="44.9">IO40</text>
<text x="70.9" y="47.5">IO39</text>
<text x="88.6" y="43.7">IO39</text>
<text x="88.6" y="46.2">IO38</text>
<text x="106.4" y="42.4">IO17</text>
<text x="106.4" y="44.9">IO18</text>
<text x="106.4" y="47.5">IO8</text>
<text x="150.9" y="47.5">10K</text>
<text x="168.7" y="43.7">RTS</text>
<text x="195.3" y="44.9">+5V</text>
<text x="277.9" y="43.7">D+</text>
<text x="277.9" y="46.2">D-</text>
<text x="16.3" y="48.7">IO16</text>
<text x="16.3" y="51.3">IO17</text>
<text x="16.3" y="53.8">IO18</text>
<text x="70.9" y="50">IO38</text>
<text x="70.9" y="52.5">IO37</text>
<text x="88.6" y="48.7">IO37</text>
<text x="88.6" y="51.3">IO36</text>
<text x="88.6" y="53.8">IO35</text>
<text x="106.4" y="50">SDA</text>
<text x="106.4" y="52.5">SCL</text>
<text x="131.8" y="48.7">IO0</text>
<text x="16.3" y="56.4">IO8</text>
<text x="16.3" y="58.9">SDA</text>
<text x="70.9" y="55.1">IO36</text>
<text x="70.9" y="57.6">IO35</text>
<text x="106.4" y="55.1">GND</text>
<text x="288" y="56.4">CH340C</text>
<text x="16.3" y="61.4">SCL</text>
<text x="70.9" y="65.2">GND</text>
<text x="70.9" y="60.2">IO0</text>
<text x="84.8" y="65.2">GND</text>
<text x="84.8" y="67.8">IO46</text>
<text x="84.8" y="70.3">IO9</text>
<text x="84.8" y="72.9">IO10</text>
<text x="84.8" y="75.4">IO11</text>
<text x="84.8" y="77.9">IO12</text>
<text x="32.2" y="79.8" transform="rotate(-90 32.2 79.8)">IO3</text>
<text x="34.8" y="79.8" transform="rotate(-90 34.8 79.8)">IO46</text>
<text x="37.3" y="79.8" transform="rotate(-90 37.3 79.8)">IO9</text>
<text x="39.8" y="79.8" transform="rotate(-90 39.8 79.8)">IO10</text>
<text x="42.4" y="79.8" transform="rotate(-90 42.4 79.8)">IO11</text>
<text x="44.9" y="79.8" transform="rotate(-90 44.9 79.8)">IO12</text>
<text x="47.5" y="79.8" transform="rotate(-90 47.5 79.8)">IO13</text>
<text x="50" y="79.8" transform="rotate(-90 50 79.8)">IO14</text>
<text x="52.5" y="79.8" transform="rotate(-90 52.5 79.8)">IO21</text>
<text x="55.1" y="79.8" transform="rotate(-90 55.1 79.8)">IO47</text>
<text x="57.6" y="79.8" transform="rotate(-90 57.6 79.8)">IO48</text>
<text x="60.2" y="79.8" transform="rotate(-90 60.2 79.8)">IO45</text>
<text x="84.8" y="80.5">IO13</text>
<text x="84.8" y="83">IO14</text>
<text x="136.9" y="79.2">10K</text>
<text x="154.7" y="79.2">10K</text>
<text x="84.8" y="85.6">IO21</text>
<text x="84.8" y="88.1">IO45</text>
<text x="151.6" y="89.9" transform="rotate(-90 151.6 89.9)">IO47</text>
<text x="167.4" y="95.7">10u</text>
<text x="114" y="100.8">10u</text>
<text x="274.1" y="100.8">4.7K</text>
<text x="290.6" y="100.8">CAN_HIGH</text>
<text x="238.5" y="102.1">CAN_TX1</text>
<text x="31.5" y="112.2">EN</text>
<text x="238.5" y="109.7">CAN_RX4</text>
<text x="284.2" y="108.4">120R</text>
<text x="290.6" y="111">CAN_LOW</text>
<text x="176.3" y="116">AMS1117-5.0</text>
<text x="248.7" y="114.8">SN65HVD230D</text>
<text x="22.6" y="121.1">10K</text>
<text x="167.4" y="123.7">10u</text>
<text x="114" y="126.2">10u</text>
<text x="97.5" y="149.1">4.7k</text>
<text x="97.5" y="151.6">SDA</text>
<text x="109" y="154.1">SCL</text>
<text x="109" y="151.6">4.7k</text>
<text x="222" y="154.1">IO3</text>
<text x="213.1" y="158">10K</text>
<text x="229.6" y="158">10K</text>
<text x="92.5" y="166.8">100nF</text>
<text x="147.1" y="170.7">VIN</text>
<text x="147.1" y="173.2">GND</text>
<text x="167.4" y="170.7">VIN</text>
<text x="167.4" y="173.2">GND</text>
<text x="22.6" y="179.5">4.7K</text>
<text x="32.8" y="177">100nF</text>
<text x="45.5" y="179.5">100nF</text>
<text x="59.4" y="186.7">MPU-6050</text>
<text x="95" y="187.2">100nF</text>
</g>
<g font-size="2.3">
<text x="25" y="28.6">1</text>
<text x="27.4" y="29.9">GND</text>
<text x="59.8" y="28.6">GND</text>
<text x="65.9" y="29.9">39</text>
<text x="65.9" y="27.4">40</text>
<text x="202.6" y="27.4">A1</text>
<text x="206.4" y="28.6">GND</text>
<text x="222.4" y="28.6">GND</text>
<text x="228.5" y="27.4">B12</text>
<text x="25" y="31.2">2</text>
<text x="25" y="33.7">3</text>
<text x="27.4" y="32.5">3V3</text>
<text x="27.4" y="35">EN</text>
<text x="61.2" y="33.7">IO2</text>
<text x="61.2" y="31.2">IO1</text>
<text x="65.9" y="35">37</text>
<text x="65.9" y="32.5">38</text>
<text x="97.4" y="31.2">1</text>
<text x="97.4" y="33.7">2</text>
<text x="99.7" y="32.5">1</text>
<text x="99.7" y="35">2</text>
<text x="115.2" y="32.5">1</text>
<text x="115.2" y="35">2</text>
<text x="117.5" y="33.7">1</text>
<text x="202.6" y="35">A5</text>
<text x="202.6" y="32.5">A4</text>
<text x="206.4" y="33.7">VBUS</text>
<text x="221.2" y="33.7">VBUS</text>
<text x="228.5" y="32.5">B9 +5V</text>
<text x="228.5" y="35">B8</text>
<text x="285.5" y="33.7">1</text>
<text x="288.5" y="34.7">GND</text>
<text x="298" y="34.7">VCC</text>
<text x="303.3" y="33.7">16</text>
<text x="25" y="36.3">4</text>
<text x="25" y="38.8">5</text>
<text x="27.4" y="37.5">IO4</text>
<text x="27.4" y="40.1">IO5</text>
<text x="58.8" y="38.8">RXD0</text>
<text x="59" y="36.3">TXD0</text>
<text x="59.9" y="41.3">IO42</text>
<text x="65.9" y="40.1">35</text>
<text x="65.9" y="37.5">36</text>
<text x="97.4" y="36.3">3</text>
<text x="97.4" y="38.8">4</text>
<text x="97.4" y="41.3">5</text>
<text x="99.7" y="37.5">3</text>
<text x="99.7" y="40.1">4</text>
<text x="115.2" y="37.5">3</text>
<text x="115.2" y="40.1">4</text>
<text x="117.5" y="36.3">2</text>
<text x="117.5" y="38.8">3</text>
<text x="117.5" y="41.3">4</text>
<text x="202.6" y="40.1">A7</text>
<text x="202.6" y="37.5">A6</text>
<text x="206.4" y="41.3">DN1</text>
<text x="206.4" y="38.8">DP1</text>
<text x="206.4" y="36.3">CC1</text>
<text x="221.5" y="36.3">SUB2</text>
<text x="222.9" y="38.8">DN2</text>
<text x="223" y="41.3">DP2</text>
<text x="228.5" y="37.5">B7 D-</text>
<text x="228.5" y="40.1">B6 D+</text>
<text x="285.5" y="41.3">4</text>
<text x="285.5" y="38.8">3</text>
<text x="285.5" y="36.3">2</text>
<text x="288.5" y="39.8">RXD</text>
<text x="288.5" y="37.3">TXD</text>
<text x="297" y="39.8">RTS#</text>
<text x="297.3" y="37.3">R232</text>
<text x="303.3" y="36.3">15</text>
<text x="303.3" y="38.8">14</text>
<text x="303.3" y="41.3">13</text>
<text x="25" y="46.4">8</text>
<text x="27.4" y="42.6">IO6</text>
<text x="27.4" y="45.2">IO7</text>
<text x="27.4" y="47.7">IO15</text>
<text x="59.9" y="46.4">IO40</text>
<text x="59.9" y="43.9">IO41</text>
<text x="65.9" y="47.7">32</text>
<text x="65.9" y="45.2">33</text>
<text x="65.9" y="42.6">34</text>
<text x="97.4" y="43.9">6</text>
<text x="97.4" y="46.4">7</text>
<text x="99.7" y="42.6">5</text>
<text x="99.7" y="45.2">6</text>
<text x="99.7" y="47.7">7</text>
<text x="115.2" y="42.6">5</text>
<text x="115.2" y="45.2">6</text>
<text x="115.2" y="47.7">7</text>
<text x="117.5" y="43.9">5</text>
<text x="117.5" y="46.4">6</text>
<text x="202.6" y="45.2">A9</text>
<text x="202.6" y="42.6">A8</text>
<text x="206.4" y="46.4">VBUS</text>
<text x="206.4" y="43.9">SUB1</text>
<text x="221.2" y="46.4">VBUS</text>
<text x="222.9" y="43.9">CC2</text>
<text x="228.5" y="42.6">B5</text>
<text x="228.5" y="45.2">B4 +5V</text>
<text x="285.5" y="46.4">6</text>
<text x="285.5" y="43.9">5</text>
<text x="288.5" y="47.4">D-</text>
<text x="288.5" y="44.9">D+</text>
<text x="288.5" y="42.4">V3</text>
<text x="296.6" y="44.9">DCD#</text>
<text x="296.8" y="42.4">DTR#</text>
<text x="299.2" y="47.4">RI#</text>
<text x="303.3" y="43.9">12</text>
<text x="303.3" y="46.4">11</text>
<text x="23.8" y="51.5">10</text>
<text x="25" y="49">9</text>
<text x="27.4" y="50.2">IO16</text>
<text x="27.4" y="52.8">IO17</text>
<text x="59.9" y="51.5">IO38</text>
<text x="59.9" y="49">IO39</text>
<text x="65.9" y="52.8">30</text>
<text x="65.9" y="50.2">31</text>
<text x="97.4" y="49">8</text>
<text x="97.4" y="51.5">9</text>
<text x="99.7" y="50.2">8</text>
<text x="99.7" y="52.8">9</text>
<text x="115.2" y="50.2">8</text>
<text x="115.2" y="52.8">9</text>
<text x="117.5" y="49">7</text>
<text x="117.5" y="51.5">8</text>
<text x="201.3" y="50.2">A12</text>
<text x="206.4" y="51.5">GND</text>
<text x="222.4" y="51.5">GND</text>
<text x="228.5" y="50.2">B1</text>
<text x="285.5" y="51.5">8</text>
<text x="285.5" y="49">7</text>
<text x="288.5" y="52.5">NC.</text>
<text x="288.5" y="50">NC.</text>
<text x="296.7" y="50">DSR#</text>
<text x="297" y="52.5">CTS#</text>
<text x="303.3" y="49">10</text>
<text x="304.5" y="51.5">9</text>
<text x="23.8" y="54">11</text>
<text x="23.8" y="56.6">12</text>
<text x="23.8" y="59.1">13</text>
<text x="27.4" y="55.3">IO18</text>
<text x="27.4" y="57.9">IO8</text>
<text x="59.9" y="59.1">IO35</text>
<text x="59.9" y="56.6">IO36</text>
<text x="59.9" y="54">IO37</text>
<text x="65.9" y="57.9">28</text>
<text x="65.9" y="55.3">29</text>
<text x="96.2" y="54">10</text>
<text x="99.7" y="55.3">10</text>
<text x="113.9" y="55.3">10</text>
<text x="117.5" y="54">9</text>
<text x="117.5" y="56.6">10</text>
<text x="212.3" y="57.5" transform="rotate(-90 212.3 57.5)">1</text>
<text x="213.6" y="55.2" transform="rotate(-90 213.6 55.2)">EP</text>
<text x="214.8" y="57.5" transform="rotate(-90 214.8 57.5)">2</text>
<text x="216.1" y="55.2" transform="rotate(-90 216.1 55.2)">EP</text>
<text x="217.4" y="57.5" transform="rotate(-90 217.4 57.5)">3</text>
<text x="218.7" y="55.2" transform="rotate(-90 218.7 55.2)">EP</text>
<text x="219.9" y="57.5" transform="rotate(-90 219.9 57.5)">4</text>
<text x="221.2" y="55.2" transform="rotate(-90 221.2 55.2)">EP</text>
<text x="23.8" y="61.7">14</text>
<text x="27.4" y="60.4">IO19</text>
<text x="27.4" y="62.9">IO20</text>
<text x="61.2" y="61.7">IO0</text>
<text x="65.8" y="65.5">41</text>
<text x="65.9" y="60.4">27</text>
<text x="93.6" y="65.5">1</text>
<text x="33.2" y="69.1" transform="rotate(-90 33.2 69.1)">IO3</text>
<text x="35.8" y="69.1" transform="rotate(-90 35.8 69.1)">IO46</text>
<text x="38.3" y="69.1" transform="rotate(-90 38.3 69.1)">IO9</text>
<text x="40.9" y="69.1" transform="rotate(-90 40.9 69.1)">IO10</text>
<text x="43.4" y="69.1" transform="rotate(-90 43.4 69.1)">IO11</text>
<text x="45.9" y="69.1" transform="rotate(-90 45.9 69.1)">IO12</text>
<text x="48.5" y="69.1" transform="rotate(-90 48.5 69.1)">IO13</text>
<text x="51" y="69.1" transform="rotate(-90 51 69.1)">IO14</text>
<text x="53.6" y="69.1" transform="rotate(-90 53.6 69.1)">IO21</text>
<text x="56.1" y="69.1" transform="rotate(-90 56.1 69.1)">IO47</text>
<text x="58.6" y="69.1" transform="rotate(-90 58.6 69.1)">IO48</text>
<text x="61.2" y="69.1" transform="rotate(-90 61.2 69.1)">IO45</text>
<text x="62.3" y="66.5">EP</text>
<text x="93.6" y="68">2</text>
<text x="93.6" y="70.6">3</text>
<text x="95.9" y="66.7">1</text>
<text x="95.9" y="69.3">2</text>
<text x="95.9" y="71.8">3</text>
<text x="32" y="72.7" transform="rotate(-90 32 72.7)">15</text>
<text x="34.5" y="72.7" transform="rotate(-90 34.5 72.7)">16</text>
<text x="37" y="72.7" transform="rotate(-90 37 72.7)">17</text>
<text x="39.6" y="72.7" transform="rotate(-90 39.6 72.7)">18</text>
<text x="42.1" y="72.7" transform="rotate(-90 42.1 72.7)">19</text>
<text x="44.7" y="72.7" transform="rotate(-90 44.7 72.7)">20</text>
<text x="47.2" y="72.7" transform="rotate(-90 47.2 72.7)">21</text>
<text x="49.7" y="72.7" transform="rotate(-90 49.7 72.7)">22</text>
<text x="52.3" y="72.7" transform="rotate(-90 52.3 72.7)">23</text>
<text x="54.8" y="72.7" transform="rotate(-90 54.8 72.7)">24</text>
<text x="57.4" y="72.7" transform="rotate(-90 57.4 72.7)">25</text>
<text x="59.9" y="72.7" transform="rotate(-90 59.9 72.7)">26</text>
<text x="93.6" y="73.1">4</text>
<text x="93.6" y="75.6">5</text>
<text x="95.9" y="74.4">4</text>
<text x="95.9" y="76.9">5</text>
<text x="93.6" y="78.2">6</text>
<text x="93.6" y="80.7">7</text>
<text x="93.6" y="83.3">8</text>
<text x="95.9" y="79.4">6</text>
<text x="95.9" y="82">7</text>
<text x="92.3" y="88.3">10</text>
<text x="93.6" y="85.8">9</text>
<text x="95.9" y="84.5">8</text>
<text x="95.9" y="87.1">9</text>
<text x="95.9" y="89.6">10</text>
<text x="42.8" y="96">1</text>
<text x="54.2" y="96">1</text>
<text x="42.8" y="98.5">2</text>
<text x="42.8" y="101">3</text>
<text x="45.1" y="97.2">1</text>
<text x="45.1" y="99.8">2</text>
<text x="54.2" y="98.5">2</text>
<text x="54.2" y="101">3</text>
<text x="56.6" y="97.2">1</text>
<text x="56.6" y="99.8">2</text>
<text x="69.5" y="97.2">1</text>
<text x="69.5" y="99.8">2</text>
<text x="71.8" y="98.5">1</text>
<text x="71.8" y="101">2</text>
<text x="45.1" y="102.3">3</text>
<text x="56.6" y="102.3">3</text>
<text x="69.5" y="102.3">3</text>
<text x="71.8" y="103.6">3</text>
<text x="120.3" y="106.1">1</text>
<text x="122.6" y="107.4">ADJ/GND</text>
<text x="174.9" y="106.1">1</text>
<text x="177.2" y="107.4">ADJ/GND</text>
<text x="247.3" y="104.8">2</text>
<text x="247.3" y="107.4">3</text>
<text x="249.6" y="103.6">D</text>
<text x="249.6" y="106.1">GND</text>
<text x="256.5" y="106.1">CANH</text>
<text x="259.8" y="103.6">RS</text>
<text x="264" y="107.4">6</text>
<text x="264" y="104.8">7</text>
<text x="264" y="102.3">8</text>
<text x="332.5" y="105.9">1</text>
<text x="120.3" y="108.7">2</text>
<text x="120.3" y="111.2">3</text>
<text x="122.6" y="109.9">VOUT</text>
<text x="122.6" y="112.5">VIN</text>
<text x="132.2" y="109.9">VOUT</text>
<text x="139.6" y="108.7">4</text>
<text x="174.9" y="108.7">2</text>
<text x="174.9" y="111.2">3</text>
<text x="177.2" y="109.9">VOUT</text>
<text x="177.2" y="112.5">VIN</text>
<text x="189.4" y="109.9">VOUT</text>
<text x="196.7" y="108.7">4</text>
<text x="249.6" y="108.7">VCC</text>
<text x="249.6" y="111.2">R</text>
<text x="256.9" y="108.7">CANL</text>
<text x="258.8" y="111.2">Vref</text>
<text x="264" y="109.9">5</text>
<text x="332.5" y="108.4">2</text>
<text x="37.3" y="117.6">2</text>
<text x="37.3" y="115">1</text>
<text x="44.7" y="117.6">4</text>
<text x="44.7" y="115">3</text>
<text x="58" y="151.8">1</text>
<text x="58" y="154.4">2</text>
<text x="60.4" y="153.1">CLKIN</text>
<text x="60.4" y="155.6">NC</text>
<text x="70.1" y="150.1" transform="rotate(-90 70.1 150.1)">25</text>
<text x="71.1" y="153.6" transform="rotate(-90 71.1 153.6)">EP</text>
<text x="76.7" y="153.1">SDA</text>
<text x="76.9" y="155.6">SCL</text>
<text x="82.4" y="154.4">23</text>
<text x="82.4" y="151.8">24</text>
<text x="58" y="156.9">3</text>
<text x="58" y="159.5">4</text>
<text x="58" y="162">5</text>
<text x="60.4" y="158.2">NC</text>
<text x="60.4" y="160.7">NC</text>
<text x="75.2" y="160.7">RESV</text>
<text x="75.2" y="158.2">RESV</text>
<text x="82.4" y="162">20</text>
<text x="82.4" y="159.5">21</text>
<text x="82.4" y="156.9">22</text>
<text x="58" y="164.5">6</text>
<text x="58" y="167.1">7</text>
<text x="60.4" y="163.3">NC</text>
<text x="60.4" y="165.8">AUX_DA</text>
<text x="73.4" y="163.3">CPOUT</text>
<text x="75.2" y="165.8">RESV</text>
<text x="82.4" y="167.1">18</text>
<text x="82.4" y="164.5">19</text>
<text x="58" y="169.6">8</text>
<text x="58" y="172.2">9</text>
<text x="60.4" y="168.3">AUX_CL</text>
<text x="60.4" y="170.9">VLOGIC</text>
<text x="60.4" y="173.4">AD0</text>
<text x="76.3" y="168.3">GND</text>
<text x="78.1" y="173.4">NC</text>
<text x="78.1" y="170.9">NC</text>
<text x="82.4" y="172.2">16</text>
<text x="82.4" y="169.6">17</text>
<text x="158.5" y="171.9">1</text>
<text x="178.8" y="171.9">1</text>
<text x="56.8" y="174.7">10</text>
<text x="56.8" y="177.2">11</text>
<text x="56.8" y="179.8">12</text>
<text x="60.4" y="176">REGOUT</text>
<text x="60.4" y="178.5">FSYNC</text>
<text x="78.1" y="178.5">NC</text>
<text x="78.1" y="176">NC</text>
<text x="82.4" y="179.8">13</text>
<text x="82.4" y="177.2">14</text>
<text x="82.4" y="174.7">15</text>
<text x="158.5" y="174.4">2</text>
<text x="178.8" y="174.4">2</text>
<text x="60.4" y="181">INT</text>
<text x="76.6" y="181">VDD</text>
</g>
</svg>
